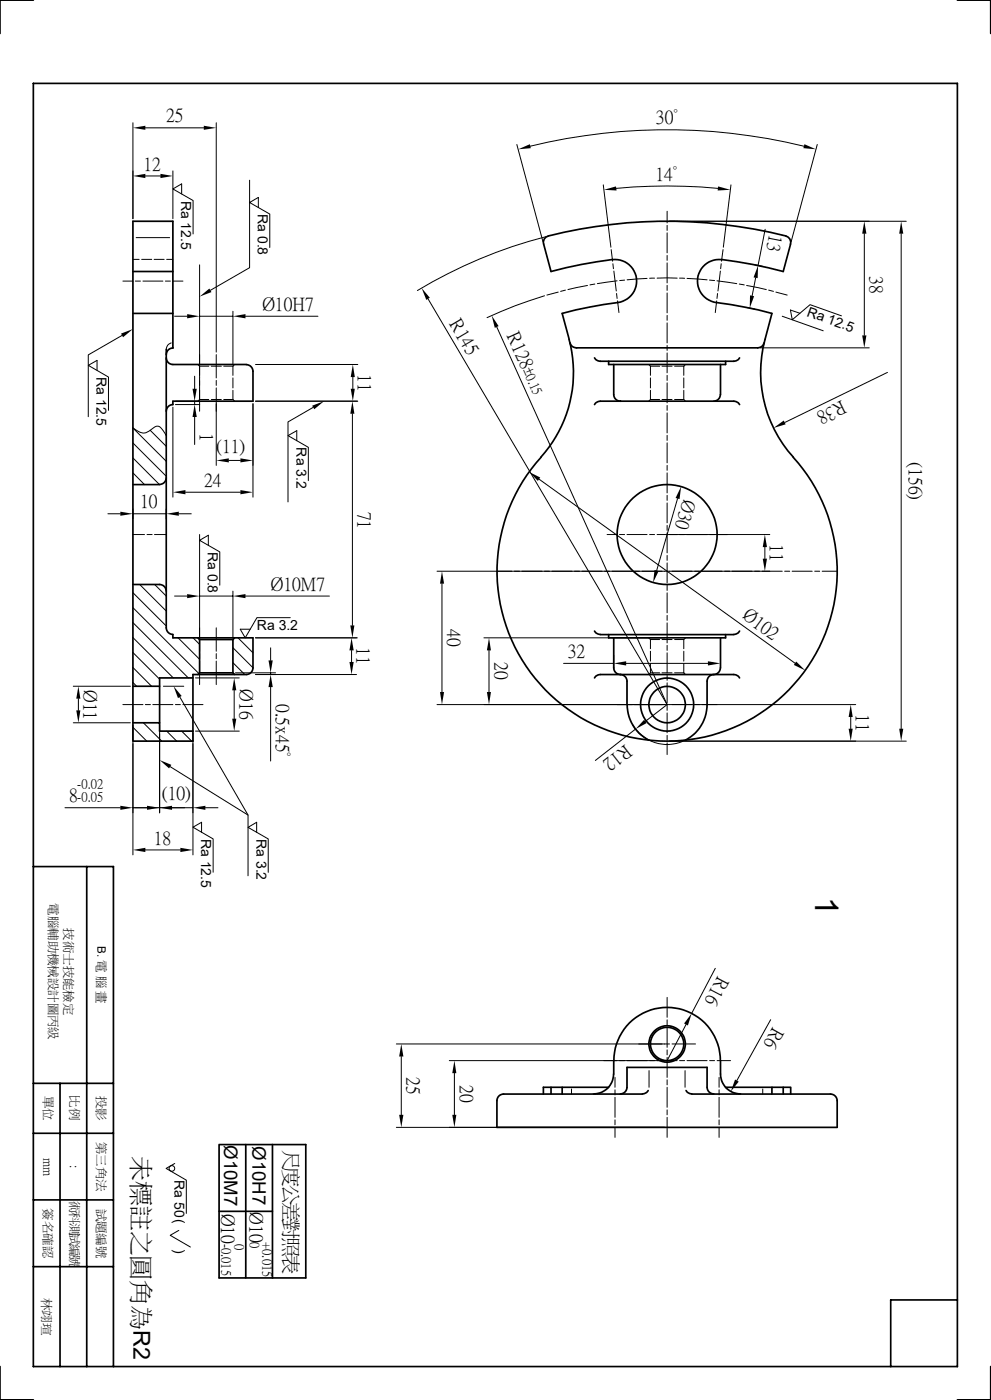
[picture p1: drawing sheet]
<svg xmlns="http://www.w3.org/2000/svg" width="297mm" height="420mm" viewBox="0 0 297 420" stroke-linecap="round" stroke-linejoin="round" font-family="sans-serif">
<g fill="none" stroke="#000" stroke-width=".51">
<path d="M10 0h-10v10M286.9 0h10v10M10 25h276.9v385h-276.9zM164.3 70.8a1.95 1.95 0 0 0-1.4 2.4l2.2 8.2a136.1 136.1 0 0 1 18.5-3.5M164.4 70.8a143.8 143.8 0 0 1 71.4 .2l.9 .7 .3 1.2-2.3 8.5a136.1 136.1 0 0 0-18.4-3.5M183.5 77.9a6.5 6.5 0 0 1 7.3 5.6 6.5 6.5 0 0 1-5.7 7.3 127.4 127.4 0 0 0-16.6 3.2l2.1 7.9M216.3 77.9a6.5 6.5 0 0 0-7.2 5.6 6.5 6.5 0 0 0 5.6 7.3 127.4 127.4 0 0 1 16.7 3.2 57.5 57.5 0 0 0-3.4 17.8 37.6 37.6 0 0 0 9.8 25.4M39.8 81.4h12M39.8 94h12M49.8 104.8v83.5a2.02 2.02 0 0 0 2 2M49.8 107.4a2.02 2.02 0 0 0 2 1.9h22M51.8 104.4h.1"/>
<path d="M51.8 104.4v-38h-12v155.9h18v-19.9h16a2.02 2.02 0 0 0 2-2v-9.1h-24v-.9M51.8 104.4a2.02 2.02 0 0 0-2 2M73.8 109.4a2.02 2.02 0 0 1 2 2v9h-24v1a2.02 2.02 0 0 0-2 2M170.6 101.9a37.9 37.9 0 0 1-8.5 35.3M170.8 102.8a2.02 2.02 0 0 0 2 1.6h54.3a2.02 2.02 0 0 0 1.9-1.6M178.2 107.4l.4 .5 1.3 .5h40l1.3-.5 .5-.5M182.4 108.4v.9h35.1v-.9M183.9 109.3v9.1a2.02 2.02 0 0 0 2 2M215.9 118.4a2.02 2.02 0 0 1-2 2M215.9 109.3v9.1M162.1 137.2a51 51 0 0 0 2.4 70.8 51 51 0 0 0 70.9 0 51 51 0 0 0 2.3-70.8M178.2 121.4l.4-.6 1.3-.4h40l1.3 .4 .5 .6"/>
<path d="M49.8 143.3a2.02 2.02 0 0 1-2 2l-8 .1M39.8 175.3h8a2.02 2.02 0 0 1 2 2M59.3 191.3l.5 .6M59.8 191.9v9.9l-.5 .6M59.8 191.9h10M69.8 191.9v9.9l.5 .6M70.3 191.3l-.5 .6M178.2 189.3l.4 .6 1.3 .4M179.9 190.4h40M182.4 190.4v.9h35.1v-.9M183.9 191.3v9.1a2.12 2.12 0 0 0 2.4 2l1 .5 .6 1.1v7.4M215.9 191.3v9.1"/>
<path d="M221.7 189.3l-.5 .6-1.3 .4M39.8 205.9h8M39.8 216.8h8M57.8 203.4h-10v15.9h10M59.8 201.8h10M178.2 203.4l.4-.6 1.3-.4h40l1.3 .4 .5 .6M188 211.4a12.1 12.1 0 0 0 6.5 10.7M215.9 200.4a2.12 2.12 0 0 1-2.4 2l-1 .5-.5 1.1-.1 7.4a12.1 12.1 0 0 1-6.5 10.7M10 260h24v150M26 260v150M215.9 318.2a16 16 0 0 0-16-16 16 16 0 0 0-15.9 16l-.1 4M215.9 318.2v4a5.9 5.9 0 0 0 6 6"/>
<path d="M10 340h24M10 325h24M18 325v85M165.1 326.2v2M168.5 326.2v2M182.4 326.2h-19.5v2M183.9 322.2a5.9 5.9 0 0 1-6 6M185.9 328.2a2.02 2.02 0 0 0 2-2v-6h24v6a2.02 2.02 0 0 0 2 2M194.3 327.2l-.5 .5-1.3 .5h-41.6a2.02 2.02 0 0 0-2 2v8h102v-8a2.02 2.02 0 0 0-2-2h-41.6l-1.3-.5-.4-.5M217.5 326.2h19.5v2M231.4 326.2v2M234.7 326.2v2"/>
<path d="M10 360h24M65.7 343.4h26v40h-26zM73.7 343.4v40M81.7 343.4v40M10 380h24M65.7 363.4h16M286.9 390h-19.9v20M0 410v9.9h10M296.9 410v9.9h-10"/>
<circle cx="199.9" cy="160.4" r="15"/>
<circle cx="199.9" cy="211.4" r="8"/>
<circle cx="200" cy="211.4" r="5.5"/>
<circle cx="199.9" cy="313.2" r="5"/>
<circle cx="200" cy="313.2" r="5.5"/>
</g>
<g fill="none" stroke="#000" stroke-width=".3">
<path d="M39.8 36.8v28.8M43.6 38.4h17.5M64.8 36.8v68.8M43.6 52.8h4.5M51.8 51.3v14.3M54.4 58.2v-3l-2.6 1.5 6.1 3.5v10M74.8 54.1v26.2l-11.7 6.8M154.9 43.3l7.8 29.2M158.9 43.9a172.9 172.9 0 0 1 82 0M180.8 55.5l2.3 18.7M184.7 56.5a161.7 161.7 0 0 1 30.5 0M219.1 55.5l-2.3 18.7"/>
<path d="M244.9 43.3l-7.8 29.2M39.8 77.8h1.9M40.8 71.3h10M42.5 77.8h3M46.2 77.8h3M50 77.8h1.8M59.8 79.5v43.9M77.4 62.2v-3l-2.6 1.5 6.1 3.5v10.1M163.7 71a144 144 0 0 0-38.6 16.2M183.2 74.9l.4 3.5M183.7 79.1l.2 1.5M199.9 63.4v3.5"/>
<path d="M199.9 67.6v1.5M199.9 69.9v6M199.9 76.6v1.5M199.9 78.9v6M200.7 66.4h70.9M216.2 79.1l-.2 1.5M216.7 74.9l-.5 3.5M226.3 79.5l2.3 .4M229.3 68.8l-2.1 10.8M259 70.1v30.5M270.1 70.1v148.5M36.8 84.3h3"/>
<path d="M40.6 84.3h1.5M42.8 84.3h6M49.6 84.3h1.5M51.8 84.3h3M52.3 94.9h3.8M59.8 94.9h10M69.8 93.4v15.7M73.6 94.9h21.7M128.3 89.6l71.6 121.8M148.9 98.1l51 113.3M163.2 88.7a127.2 127.2 0 0 0-17.2 6.6M167.3 87.6l-3.4 .9"/>
<path d="M169.5 87l-1.5 .4M176.1 85.6l-5.9 1.3M178.3 85.2l-1.5 .3M184 81.3l.7 6M184.8 88.1l.2 1.4M185 84.2l-6 .9M185.1 90.3l.4 3.5M187.2 84l-1.5 .2M193.9 83.5l-5.9 .4M196.2 83.4l-1.5 .1M196.9 83.4h6M199.9 85.6v1.5"/>
<path d="M199.9 87.9v6M199.9 94.6v1.5M199.9 96.9v6M203.7 83.4l1.5 .1M205.9 83.5l6 .4M212.6 84l1.6 .2M214.8 90.3l-.4 3.5M214.9 84.2l5.9 .9M215.1 88.1l-.2 1.4M215.9 81.3l-.7 6M221.6 85.2l1.5 .3M223.8 85.6l5.9 1.3"/>
<path d="M223.9 92.2l2.3 .5M226.5 83.3l-1.1 5.4M230.4 87l1.4 .4M232.5 87.6l3.4 .9M234.4 94.9l12.3 4.3M239.7 94l-2.8-1 .5 2.9 5.4-4.5 9.4 3.3M29.1 111.1v-3l-2.6 1.5 6 3.5v10M36.6 100.6l-10.1 5.9v18.5M51.3 102.9a2.04 2.04 0 0 0-1.5 1.9M58.3 112.9v3.7M59.3 109.3l.5 .6h2.8M62.6 119.8h-2.8l-.5 .6"/>
<path d="M63.3 109.9h3M63.3 119.8h3M64.8 106.4v7M64.8 114.1v1.5M64.8 116.4v23.2M67.1 109.9h2.7M67.1 119.8h2.7M69.8 117.1v2.7M69.8 119.8l.5 .6M69.8 109.9v2.7M69.8 113.4v3M70.3 109.3l-.5 .6"/>
<path d="M76.6 109.3h30.6M105.7 113.1v3.5M194.4 109.3l.5 .6M194.9 109.9v2.7M194.9 113.4v3M194.9 117.1v2.7M194.9 119.8l-.5 .6M194.9 109.9h2.8M194.9 119.8h2.8M198.4 109.9h3M198.4 119.8h3M199.9 103.6v1.5"/>
<path d="M199.9 105.9v5.9M199.9 112.6v1.5M199.9 114.9v6M202.2 109.9h2.7M202.2 119.8h2.7M204.9 109.9v2.7M204.9 113.4v3M204.9 117.1v2.7M204.9 119.8l.5 .6M205.4 109.3l-.5 .6M227.8 104.4h32.7M266 111.7l-30.8 15"/>
<path d="M39.8 128.4l10 10M39.8 132.9l10 10M39.8 137.4l8 8M39.8 128.4l.8 .5a3.2 3.2 0 0 0 4.8-.1l.7-.5a1.68 1.68 0 0 1 2.8 .8l.9 1.6M45 129.1l4.8 4.8M51.8 122.1v27M52.6 120.4h7.3M52.6 121.4h7.3M58.3 120.4v1M58.3 125.1v8.3M68.6 138.1h3.5M75.8 121.1v28"/>
<path d="M76.6 120.4h30.6M88.9 132.2v-3l-2.6 1.5 6.1 3.5v10M93.9 122.2l-7.6 4.4v24M105.6 124.1v63.5M199.9 121.6v1.5M199.9 123.9v6M199.9 130.6v1.5M199.9 132.8v6.1M199.9 139.6v1.5M32.3 154.1h3.8M39.8 141.9l3.5 3.5M39.8 152.6v3.1"/>
<path d="M39.8 154.1h10M49.8 152.6v3.1M53.6 154.1h3.7M55.6 147.7h16.5M161.6 143.8l76.7 55.2M199.9 141.9v6M199.9 148.6v1.5M199.9 150.9v5.9M199.9 157.6v1.5M199.9 159.9v6M203.1 149.6l-6.3 21.6M39.8 177.8l10 10"/>
<path d="M39.8 160.4h3.5M41.9 175.3l7.9 8M44.1 160.4h1.5M46.3 160.4h3.5M46.4 175.3l3.4 3.5M52.3 178.8h3.8M59.8 160.4v35M59.8 178.8h10M62.4 163.6v-3l-2.6 1.5 6.1 3.5v10M69.8 177.3v13.8M73.6 178.8h25.1M131 171.4h103.4"/>
<path d="M132.5 175.1v32.5M181.9 160.4h3M185.7 160.4h1.5M187.9 160.4h6M194.7 160.4h1.5M196.9 160.4h33.8M199.9 166.6v1.5M199.9 168.9v5.9M199.9 175.6v1.5M199.9 177.8v6.1M229.2 164.1v3.5M235.2 171.4h1.5"/>
<path d="M237.4 171.4h6M244.2 171.4h1.5M246.4 171.4h4.5M39.8 182.3l19.8 19.8M39.8 186.8l16.6 16.6M39.8 191.3l12.1 12.1M39.8 195.7l8 8.1M53.4 191.3l6.4 6.5M57.9 191.3l1.9 2M59.8 196.1v1.5M59.8 198.3v7.1M64.8 188.3v7.1"/>
<path d="M64.8 196.1v1.5M64.8 198.3v7.1M69.8 194.3l6 6M69.8 198.8l3.6 3.6M71.3 191.3l4.5 4.5M76.6 191.3h30.5M81.1 194.4v3.7M87 185.3h-10l-3.5 6-1.5-2.5h3M105.4 195.1v3.5M145 191.3h54.2M146.6 195.1v12.5M168.9 199h15"/>
<path d="M183.9 196.6v3.9M187.7 199h24.5M194.4 191.3l.5 .6M194.9 191.9v2.7M194.9 195.4v2.9M194.9 199.1v2.7M194.9 191.9h2.8M198.4 191.9h3M199.9 184.6v1.5M199.9 186.9v6M199.9 193.6v1.5M199.9 195.8v6"/>
<path d="M202.2 191.9h2.7M204.9 191.9v2.7M204.9 195.4v2.9M204.9 199.1v2.7M205.4 191.3l-.5 .6M215.9 196.6v3.9M22 205.9h17.1M22 216.8h17.1M23.5 209.6v3.5M36.8 211.4h6M39.8 200.2l5.6 5.7M39.8 204.7l1.1 1.2"/>
<path d="M39.8 218.2l4.2 4.1M39.8 217.6v38.9M43 216.8l5.5 5.5M43.6 211.4h1.5M45.8 211.4h6M47.5 216.8l.3 .4M47.8 217.6v26.2M49 205.9h6.1M50 219.3l3 3M52.6 211.4h1.5M53.9 209.1l20.4 35.4v18.2M54.4 219.3l3 3"/>
<path d="M54.8 211.4h6M58.6 219.3h13.1M58.6 203.4h13.1M70.2 207.1v8.5M70.6 201.8h12M76.6 202.4h30.2M81.1 201.8v.6M81.1 206.1v22.2M131 211.4h125.5M189.7 217.5a12 12 0 0 0 15 4.9M190.5 218.7l-12.1 9.4M194.9 201.8l-.5 .6"/>
<path d="M194.9 201.8h2.8M198.4 201.8h3M199.9 211.4l-6.5 5M199.9 202.6v1.5M199.9 204.9v6M199.9 211.6v1.5M199.9 213.9v5.9M202.2 201.8h2.7M204.9 201.8l.5 .6M255 215.1v3.5M51 230l23.3 14.5M57.8 220.1v36.4"/>
<path d="M199.9 222.8v3.6M199.9 220.6v1.5M200.7 222.3h70.9M19.5 242.3h16.6M43.6 255h10.5M57.8 242.3h-18M60.4 249.7v-3l-2.6 1.5 6.1 3.5v10M61.6 242.3h3.7M76.9 249.7v-3l-2.6 1.5 6.1 3.5v10M199.9 299.2v6M214.4 290.5l-7.1 13.5M118.8 313.2h81.9"/>
<path d="M120.3 316.9v17.5M134.7 318.2h68.2M199.9 305.9v1.6M199.9 308.2v6M199.9 315v1.4M199.9 317.2v6M201.4 313.2h7M203.7 318.2h1.5M205.6 307.3l-5.7 10.9M205.9 318.2h6M212.7 318.2h1.5M214.9 318.2h4"/>
<path d="M231 305.9l-10.1 18.2M118.8 338.2h80.4M136.2 321.9v12.5M171.3 326.7v1.5M184.3 326.9v1.6M184.3 329.2v6M184.3 336v1.4M184.3 338.2v3M184.3 323.2v3M194.5 321.2v5M199.9 335.2v6M199.9 323.9v1.6"/>
<path d="M199.9 326.2v6M199.9 333v1.4M205.3 321.2v5M215.5 323.2v3M215.5 326.9v1.6M215.5 329.2v6M215.5 336v1.4M215.5 338.2v3M228.6 326.7v1.5M52.4 349l-2.6 1.5 6 3.5v10M53.6 369.1l-2.6 1.5 6.1 3.5"/>
<circle cx="51.5" cy="350.5" r=".85"/>
</g>
<g fill="#000">
<path d="M39.8 38.4l3.8-.7v1.2zM61.1 37.7l3.7 .7-3.7 .5zM39.8 52.8l3.8-.6v1.2zM48.1 52.2l3.7 .6-3.7 .6zM155.3 44.8l3.5-1.5 .3 1.1zM181 56.9l3.6-1 .2 1.2zM215.2 55.9l3.7 1-3.8 .2zM241.1 43.3l3.5 1.5-3.8-.4zM259 66.4l.7 3.7h-1.3zM270.1 66.4l.6 3.7h-1.2zM56.1 94.2l3.7 .7-3.7 .6zM59.8 89l2.9-2.4 .7 1z"/>
<path d="M69.8 94.9l3.8-.7v1.3zM126.4 86.4l2.4 2.9-1 .7zM147.4 94.7l2 3.1-1.1 .5zM224.8 88.6l1.2 .3-1.3 3.5zM227.2 79.6l-.1 3.8-1.3-.2zM36.3 100.1l3.5-1.4-2.9 2.5zM57.7 116.6h1.3l-.7 3.8zM105.1 116.6h1.2l-.6 3.8zM105.7 109.3l.6 3.8h-1.2zM258.4 100.6h1.3l-.7 3.8zM58.3 121.4l.7 3.7h-1.3zM64.8 138.1l3.8-.6v1.2z"/>
<path d="M72.1 137.5l3.7 .6-3.7 .6zM93.6 121.7l3.5-1.3-2.9 2.4zM105.6 120.4l.6 3.7h-1.2zM231.8 128.4l3.1-2.2 .6 1.1zM36.1 153.5l3.7 .6-3.7 .6zM49.8 154.1l3.8-.6v1.2zM51.8 147.7l3.8-.7v1.3zM72.1 147l3.7 .7-3.7 .6zM158.5 141.6l3.4 1.7-.7 1zM204.1 146l-.4 3.7-1.2-.3zM56.1 178.2l3.7 .6-3.7 .7zM69.8 178.8l3.8-.6v1.3z"/>
<path d="M132.5 171.4l.6 3.7h-1.2zM196.2 171l1.2 .3-1.7 3.5zM229.2 160.4l.7 3.7h-1.3zM228.6 167.6h1.3l-.7 3.8zM80.5 198.1h1.2l-.6 3.7zM105.4 191.3l.6 3.8h-1.3zM104.7 198.6h1.3l-.6 3.8zM105 187.6h1.2l-.6 3.7zM146.6 191.3l.6 3.8h-1.3zM183.9 199l3.8-.6v1.2zM212.2 198.4l3.7 .6-3.7 .6zM238.6 198.5l2.7 2.6-3.4-1.6z"/>
<path d="M23.5 205.9l.6 3.7h-1.2zM22.9 213.1h1.2l-.6 3.7zM52 205.9l2.4 2.9-1.1 .6zM69.6 215.6h1.2l-.6 3.7zM70.2 203.4l.6 3.7h-1.2zM81.1 202.4l.6 3.7h-1.2zM131.9 207.6h1.2l-.6 3.8zM145.9 207.6h1.3l-.6 3.8zM193 215.9l.8 1-3.3 1.8zM255 211.4l.6 3.7h-1.3zM254.3 218.6h1.3l-.6 3.7zM269.5 218.6h1.2l-.6 3.7z"/>
<path d="M47.8 228l3.6 1.4-.7 1.1zM36.1 241.7l3.7 .6-3.7 .7zM39.8 255l3.8-.7v1.3zM44.1 241.7l3.7 .6-3.7 .7zM47.8 242.3l3.8-.6v1.3zM54.1 254.3l3.7 .7-3.7 .6zM57.8 242.3l3.8-.6v1.3zM120.3 313.2l.6 3.7h-1.3zM207.3 304l-1.1 3.6-1.2-.6zM119.6 334.4h1.3l-.6 3.8zM136.2 318.2l.6 3.7h-1.2zM135.6 334.4h1.2l-.6 3.8z"/>
<path d="M220.3 323.8l1.1 .7-2.4 2.9z"/>
</g>
<text font-size="9.8" x="244.3" y="269" transform="rotate(90 244.3 269)">1</text>
<text font-size="7.5" x="40" y="346.8" transform="rotate(90 40 346.8)">未標註之圓角為R2</text>
<text font-size="6" x="85.3" y="344.9" transform="rotate(90 85.3 344.9)">尺度公差對照表</text>
<g font-size="5.6">
<text x="49.8" y="36.4">25</text>
<text x="196.6" y="37">30°</text>
<text x="43" y="51">12</text>
<text x="196.4" y="53.9">14°</text>
<text x="231" y="70.1" transform="rotate(101 231 70.1)">13</text>
<text x="260.9" y="82.8" transform="rotate(90 260.9 82.8)">38</text>
<text x="78.7" y="93">Ø10H7</text>
<text x="134.8" y="97" transform="rotate(59 134.8 97)">R145</text>
<text x="152.1" y="100.6" transform="rotate(66 152.1 100.6)">R128</text>
<text x="107.6" y="112.2" transform="rotate(90 107.6 112.2)">11</text>
<text x="252.4" y="120.4" transform="rotate(154 252.4 120.4)">R38</text>
<text x="60.2" y="129.8" transform="rotate(90 60.2 129.8)">1</text>
<text x="64.8" y="135.5">(11)</text>
<text x="272.7" y="138.7" transform="rotate(90 272.7 138.7)">(156)</text>
<text x="61.2" y="145.8">24</text>
<text x="205" y="149.7" transform="rotate(106 205 149.7)">Ø30</text>
<text x="42" y="152.2">10</text>
<text x="107.5" y="153.5" transform="rotate(90 107.5 153.5)">71</text>
<text x="231.1" y="163.2" transform="rotate(90 231.1 163.2)">11</text>
<text x="81.2" y="176.9">Ø10M7</text>
<text x="222.4" y="185.2" transform="rotate(36 222.4 185.2)">Ø102</text>
<text x="134.4" y="188.8" transform="rotate(90 134.4 188.8)">40</text>
<text x="107.2" y="194.2" transform="rotate(90 107.2 194.2)">11</text>
<text x="170.2" y="197.1">32</text>
<text x="148.5" y="198.7" transform="rotate(90 148.5 198.7)">20</text>
<text x="25.3" y="207.1" transform="rotate(90 25.3 207.1)">Ø11</text>
<text x="72.1" y="206.8" transform="rotate(90 72.1 206.8)">Ø16</text>
<text x="83" y="211.2" transform="rotate(90 83 211.2)">0.5x45°</text>
<text x="256.8" y="214.2" transform="rotate(90 256.8 214.2)">11</text>
<text x="187.5" y="223.3" transform="rotate(142 187.5 223.3)">R12</text>
<text x="48.5" y="239.7">(10)</text>
<text x="20.7" y="240.4">8</text>
<text x="46.1" y="253.1">18</text>
<text x="215.4" y="292.6" transform="rotate(118 215.4 292.6)">R16</text>
<text x="231.9" y="308.1" transform="rotate(119 231.9 308.1)">R6</text>
<text x="122.2" y="323.2" transform="rotate(90 122.2 323.2)">25</text>
<text x="138.1" y="325.6" transform="rotate(90 138.1 325.6)">20</text>
<text x="67.2" y="343.5" transform="rotate(90 67.2 343.5)">Ø10M7</text>
<text x="75.7" y="343.8" transform="rotate(90 75.7 343.8)">Ø10H7</text>
<text x="66.6" y="364.2" transform="rotate(90 66.6 364.2)">Ø10</text>
<text x="75.1" y="363.7" transform="rotate(90 75.1 363.7)">Ø10</text>
</g>
<g font-size="4.2">
<text x="54.3" y="60.2" transform="rotate(90 54.3 60.2)">Ra 12.5</text>
<text x="77.3" y="64.3" transform="rotate(90 77.3 64.3)">Ra 0.8</text>
<text x="241.6" y="94.7" transform="rotate(20 241.6 94.7)">Ra 12.5</text>
<text x="29" y="113.1" transform="rotate(90 29 113.1)">Ra 12.5</text>
<text x="88.9" y="134.2" transform="rotate(90 88.9 134.2)">Ra 3.2</text>
<text x="62.3" y="165.6" transform="rotate(90 62.3 165.6)">Ra 0.8</text>
<text x="77" y="188.8">Ra 3.2</text>
<text x="60.3" y="251.7" transform="rotate(90 60.3 251.7)">Ra 12.5</text>
<text x="76.8" y="251.7" transform="rotate(90 76.8 251.7)">Ra 3.2</text>
<text x="52.3" y="354" transform="rotate(90 52.3 354)">Ra 50(</text>
<text x="52.4" y="374.6" transform="rotate(90 52.4 374.6)">)</text>
</g>
<g font-size="4">
<text x="156.8" y="111" transform="rotate(66 156.8 111)">±0.15</text>
<text x="23.2" y="236.5">-0.02</text>
<text x="23.2" y="240.4">-0.05</text>
<text x="66.6" y="373" transform="rotate(90 66.6 373)">-0.015</text>
<text x="70.5" y="373.1" transform="rotate(90 70.5 373.1)">0</text>
<text x="75.1" y="372.6" transform="rotate(90 75.1 372.6)">0</text>
<text x="78.9" y="372.6" transform="rotate(90 78.9 372.6)">+0.015</text>
</g>
<g font-size="3.7">
<text x="14.9" y="271" transform="rotate(90 14.9 271)">電腦輔助機械設計圖丙級</text>
<text x="19.4" y="278.5" transform="rotate(90 19.4 278.5)">技術士技能檢定</text>
<text x="13.3" y="328.8" transform="rotate(90 13.3 328.8)">單位</text>
<text x="21.2" y="328.6" transform="rotate(90 21.2 328.6)">比例</text>
<text x="29.3" y="328.8" transform="rotate(90 29.3 328.8)">投影</text>
<text x="13.2" y="347.3" transform="rotate(90 13.2 347.3)">mm</text>
<text x="29.3" y="342.5" transform="rotate(90 29.3 342.5)">第三角法</text>
<text x="21.2" y="349.5" transform="rotate(90 21.2 349.5)">:</text>
<text x="13.2" y="362.5" transform="rotate(90 13.2 362.5)">簽名確認</text>
<text x="21.2" y="360.2" transform="rotate(90 21.2 360.2)">術科測試編號</text>
<text x="29.3" y="362.6" transform="rotate(90 29.3 362.6)">試題編號</text>
<text x="12.9" y="389.4" transform="rotate(90 12.9 389.4)">林翊瑄</text>
</g>
<text font-size="3.5" x="29.2" y="283.8" transform="rotate(90 29.2 283.8)">B. 電 腦 畫</text>
</svg>
